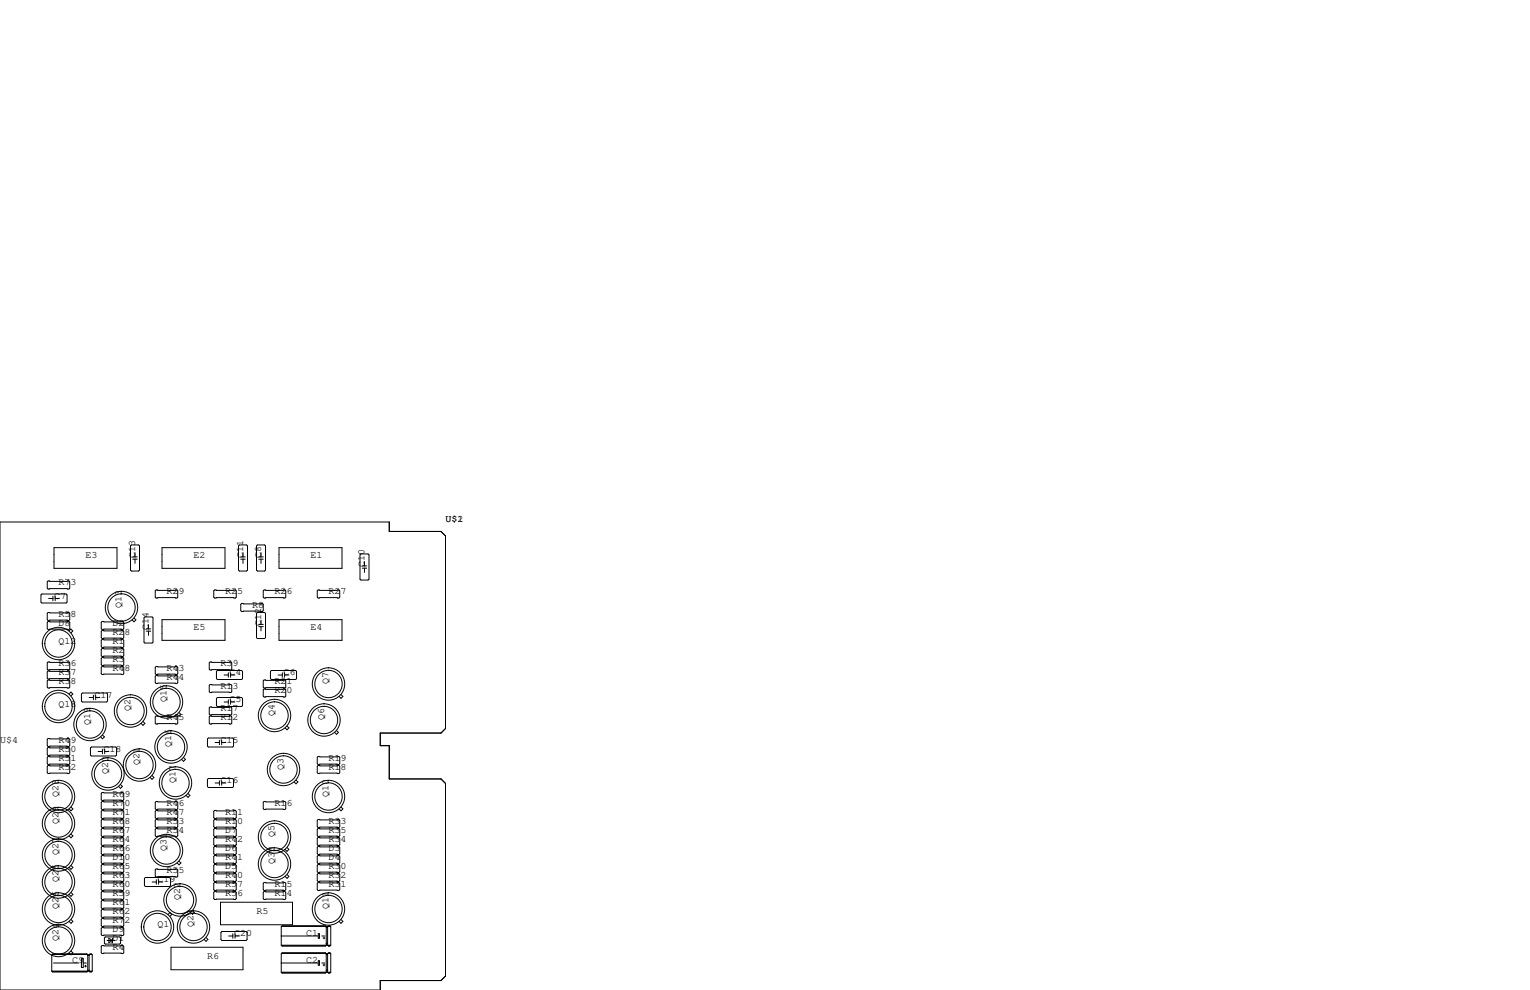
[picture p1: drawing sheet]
<svg xmlns="http://www.w3.org/2000/svg" width="432mm" height="279mm" viewBox="0 0 432 279" stroke-linecap="round" stroke-linejoin="round" font-family="sans-serif">
<g fill="none" stroke="#000" stroke-width=".28">
<path d="M0 147.3h109.9v2.7h14.6l1.2 1.3v54.3l-1.2 1.3h-17.2v3.5h2.6v9.4h14.6l1.2 1.3v54.4l-1.2 1.2h-17.2v2.7h-107.3zM15.2 154.6h17.8v5.8h-17.8zM37.1 153.8h2l.3 .3v6.8l-.3 .3h-2l-.3-.3v-6.8zM37.5 157.2h1.2M37.5 157.8h1.2M38.1 156v1.2M38.1 157.8v1.2M45.7 154.6h17.8v5.8h-17.8zM67.6 153.8h2l.3 .3v6.8l-.3 .3h-2l-.3-.3v-6.8zM67.9 157.2h1.3M67.9 157.8h1.3M68.6 156v1.2"/>
<path d="M68.6 157.8v1.2M72.6 153.8h2.1l.2 .3v6.8l-.2 .3h-2.1l-.2-.3v-6.8zM73 157.2h1.3M73 157.8h1.3M73.7 156v1.2M73.7 157.8v1.2M78.7 154.6h17.8v5.8h-17.8zM101.9 156.3h2l.2 .3v6.8l-.2 .3h-2l-.3-.3v-6.8zM102.2 159.7h1.3M102.9 158.5v1.2M11.8 167.6h6.9l.2 .3v2l-.2 .3h-6.9l-.2-.3v-2zM13.6 172.8h5.8l.3 .3v1.8l-.3 .2h-5.8l-.3-.2v-1.8z"/>
<path d="M13.6 175.4h5.8l.3 .2v1.8l-.3 .3h-5.8l-.3-.3v-1.8zM13.6 164h5.8l.3 .2v1.8l-.3 .2h-5.8l-.3-.2v-1.8zM13.7 168.9h1.2M14.9 168.3v1.2M15.6 168.9h1.2M15.6 168.3v1.2M19.5 178.1l.5-.6 .5 .6-.5 .5M28.8 177.9h5.9l.2 .3v1.8l-.2 .2h-5.9l-.2-.2v-1.8zM28.8 175.4h5.9l.2 .2v1.8l-.2 .3h-5.9l-.2-.3v-1.8zM37.8 174.4l.6 .6-.6 .5-.5-.5M40.9 174.1h2l.3 .3v6.8l-.3 .3h-2l-.3-.3v-6.8zM41.3 177.5h1.2"/>
<path d="M41.3 178.1h1.2M41.9 176.3v1.2M41.9 178.1v1.2M43.8 166.8l.3-.3h5.8l.3 .3v1.7l-.3 .3h-5.8l-.3-.3zM45.7 174.9h17.8v5.8h-17.8zM60.3 166.8l.3-.3h5.8l.3 .3v1.7l-.3 .3h-5.8l-.3-.3zM67.9 170.6l.3-.3h5.8l.3 .3v1.7l-.3 .3h-5.8l-.3-.3zM72.6 172.8h2.1l.2 .3v6.9l-.2 .2h-2.1l-.2-.2v-6.9zM73 176.2h1.3M73 176.9h1.3M73.7 175v1.2M73.7 176.9v1.2"/>
<path d="M74.5 166.5h5.9l.2 .3v1.7l-.2 .3h-5.9l-.2-.3v-1.7zM78.7 174.9h17.8v5.8h-17.8zM89.5 166.8l.3-.3h5.8l.3 .3v1.7l-.3 .3h-5.8l-.3-.3zM102.2 160.4h1.3M102.9 160.4v1.1M13.6 186.8h5.8l.3 .3v1.7l-.3 .3h-5.8l-.3-.3v-1.7zM13.6 189.4h5.8l.3 .2v1.8l-.3 .2h-5.8l-.3-.2v-1.8zM13.6 191.9h5.8l.3 .3v1.7l-.3 .3h-5.8l-.3-.3v-1.7zM19.5 195.9l.5-.6 .5 .6-.5 .5M23.2 195.6h6.9l.3 .2v2.1l-.3 .2h-6.9l-.2-.2v-2.1zM25.1 196.8h1.3M26.4 196.2v1.3"/>
<path d="M27 196.8h1.2M27 196.2v1.3M28.8 185.5h5.9l.2 .3v1.8l-.2 .2h-5.9l-.2-.2v-1.8zM28.8 180.5h5.9l.2 .2v1.8l-.2 .3h-5.9l-.2-.3v-1.8zM28.8 183h5.9l.2 .3v1.7l-.2 .3h-5.9l-.2-.3v-1.7zM28.8 188.1h5.9l.2 .2v1.8l-.2 .3h-5.9l-.2-.3v-1.8zM43.8 190.9l.3-.3h5.8l.3 .3v1.8l-.3 .2h-5.8l-.3-.2zM44.1 188.1h5.8l.3 .2v1.8l-.3 .3h-5.8l-.3-.3v-1.8zM59.3 186.8h5.9l.2 .3v1.7l-.2 .3h-5.9l-.2-.3v-1.7zM59.3 193.2h5.9l.2 .2v1.8l-.2 .3h-5.9l-.2-.3v-1.8zM59.3 199.5h5.9l.2 .3v1.7l-.2 .3h-5.9l-.2-.3v-1.7zM61.1 197.1l.2-.3h6.9l.3 .3v2l-.3 .3h-6.9l-.2-.3z"/>
<path d="M61.1 189.5l.2-.3h6.9l.3 .3v2l-.3 .3h-6.9l-.2-.3zM63.2 190.5h1.2M63.2 198.1h1.2M64.4 189.9v1.2M64.4 197.5v1.3M65.1 189.9v1.2M65.1 197.5v1.3M65.1 190.5h1.2M65.1 198.1h1.2M74.5 191.9h5.9l.2 .3v1.7l-.2 .3h-5.9l-.2-.3v-1.7zM74.5 194.4h5.9l.2 .3v1.8l-.2 .2h-5.9l-.2-.2v-1.8zM76.6 189.2h6.8l.3 .3v2l-.3 .3h-6.8l-.3-.3v-2z"/>
<path d="M78.5 190.5h1.2M79.7 189.9v1.2M80.3 190.5h1.2M80.3 189.9v1.2M96.2 196l.6 .5-.6 .6-.5-.6M13.6 208.4h5.8l.3 .3v1.7l-.3 .3h-5.8l-.3-.3v-1.7zM13.6 210.9h5.8l.3 .3v1.8l-.3 .2h-5.8l-.3-.2v-1.8zM13.6 213.5h5.8l.3 .2v1.8l-.3 .3h-5.8l-.3-.3v-1.8zM13.6 216h5.8l.3 .3v1.8l-.3 .2h-5.8l-.3-.2v-1.8zM25.8 210.8h6.8l.3 .3v2l-.3 .3h-6.8l-.3-.3v-2zM27.7 212.1h1.2M28.9 211.5v1.2"/>
<path d="M28.9 207.4l.6 .6-.6 .5-.5-.5M29.5 212.1h1.2M29.5 211.5v1.2M40.4 203.6l.5 .6-.5 .5-.6-.5M42.9 218.9l.5 .5-.5 .5-.5-.5M44.1 202.1h5.8l.3 .2v1.8l-.3 .2h-5.8l-.3-.2v-1.8zM50.5 201.1l.6 .5-.6 .6-.5-.6M51.8 213.8l.5 .5-.5 .6-.5-.6M58.5 208.5l.3-.2h6.9l.2 .2v2.1l-.2 .2h-6.9l-.3-.2zM58.5 220l.3-.3h6.9l.2 .3v2l-.2 .2h-6.9l-.3-.2zM59.1 202.3l.2-.2h5.9l.2 .2v1.8l-.2 .2h-5.9l-.2-.2zM60.7 209.5h1.2"/>
<path d="M61.9 208.9v1.3M62.6 209.5h1.2M62.6 208.9v1.3M81 204.9l.5 .5-.5 .6-.5-.6M89.8 216h5.8l.3 .3v1.8l-.3 .2h-5.8l-.3-.2v-1.8zM89.8 213.5h5.8l.3 .2v1.8l-.3 .3h-5.8l-.3-.3v-1.8zM95 206.2l.5 .5-.5 .5-.6-.5M20 235.4l.6 .5-.6 .5-.5-.5M20 227.8l.6 .5-.6 .5-.5-.5M28.8 223.6h5.9l.2 .3v1.8l-.2 .2h-5.9l-.2-.2v-1.8zM28.8 226.2h5.9l.2 .2v1.8l-.2 .3h-5.9l-.2-.3v-1.8zM28.8 228.7h5.9l.2 .3v1.8l-.2 .2h-5.9l-.2-.2v-1.8z"/>
<path d="M28.8 231.3h5.9l.2 .2v1.8l-.2 .3h-5.9l-.2-.3v-1.8zM28.8 233.8h5.9l.2 .3v1.7l-.2 .3h-5.9l-.2-.3v-1.7zM28.8 236.3h5.9l.2 .3v1.8l-.2 .2h-5.9l-.2-.2v-1.8zM28.8 238.9h5.9l.2 .2v1.8l-.2 .3h-5.9l-.2-.3v-1.8zM34 221.4l.5 .5-.5 .6-.5-.6M44.1 231.3h5.8l.3 .2v1.8l-.3 .3h-5.8l-.3-.3v-1.8zM44.1 228.7h5.8l.3 .3v1.8l-.3 .2h-5.8l-.3-.2v-1.8zM44.1 226.2h5.8l.3 .2v1.8l-.3 .3h-5.8l-.3-.3v-1.8zM44.1 233.8h5.8l.3 .3v1.7l-.3 .3h-5.8l-.3-.3v-1.7zM53.1 224l.5 .5-.5 .5-.6-.5M60.6 231.3h5.8l.3 .2v1.8l-.3 .3h-5.8l-.3-.3v-1.8zM60.6 228.7h5.8l.3 .3v1.8l-.3 .2h-5.8l-.3-.2v-1.8z"/>
<path d="M60.6 233.8h5.8l.3 .3v1.7l-.3 .3h-5.8l-.3-.3v-1.7zM60.6 236.3h5.8l.3 .3v1.8l-.3 .2h-5.8l-.3-.2v-1.8zM60.6 238.9h5.8l.3 .2v1.8l-.3 .3h-5.8l-.3-.3v-1.8zM60.7 221h1.2M61.9 220.3v1.3M62.6 220.3v1.3M62.6 221h1.2M74.5 226.2h5.9l.2 .2v1.8l-.2 .3h-5.9l-.2-.3v-1.8zM81 239.2l.5 .5-.5 .6-.5-.6M83.5 220.1l.6 .6-.6 .5-.5-.5M89.8 238.9h5.8l.3 .2v1.8l-.3 .3h-5.8l-.3-.3v-1.8zM89.8 236.3h5.8l.3 .3v1.8l-.3 .2h-5.8l-.3-.2v-1.8z"/>
<path d="M89.8 231.3h5.8l.3 .2v1.8l-.3 .3h-5.8l-.3-.3v-1.8zM89.8 233.8h5.8l.3 .3v1.7l-.3 .3h-5.8l-.3-.3v-1.7zM96.2 227.8l.6 .5-.6 .5-.5-.5M20 251.9l.6 .5-.6 .6-.5-.6M20 259.5l.6 .5-.6 .6-.5-.6M20 244.3l.6 .5-.6 .5-.5-.5M28.8 241.4h5.9l.2 .3v1.8l-.2 .2h-5.9l-.2-.2v-1.8zM28.8 244h5.9l.2 .2v1.8l-.2 .3h-5.9l-.2-.3v-1.8zM28.8 246.5h5.9l.2 .3v1.7l-.2 .3h-5.9l-.2-.3v-1.7zM28.8 249h5.9l.2 .3v1.8l-.2 .2h-5.9l-.2-.2v-1.8zM28.8 251.6h5.9l.2 .2v1.8l-.2 .3h-5.9l-.2-.3v-1.8zM28.8 254.1h5.9l.2 .3v1.8l-.2 .2h-5.9l-.2-.2v-1.8z"/>
<path d="M28.8 256.7h5.9l.2 .2v1.8l-.2 .3h-5.9l-.2-.3v-1.8zM28.8 259.2h5.9l.2 .3v1.7l-.2 .3h-5.9l-.2-.3v-1.7zM40.8 247.9l.2-.3h6.9l.2 .3v2l-.2 .3h-6.9l-.2-.3zM42.9 248.9h1.2M43.8 245.5l.3-.3h5.8l.3 .3v1.8l-.3 .2h-5.8l-.3-.2zM44.1 248.3v1.3M44.8 248.3v1.3M44.8 248.9h1.2M47.4 258.1l.6-.5 .5 .5-.5 .5M50.5 243l.6 .5-.6 .6-.5-.6M54.3 257l.6 .5-.6 .5-.5-.5M60.3 246.8l.3-.3h5.8l.3 .3v1.7l-.3 .3h-5.8l-.3-.3z"/>
<path d="M60.3 249.3l.3-.3h5.8l.3 .3v1.8l-.3 .2h-5.8l-.3-.2zM60.3 251.8l.3-.2h5.8l.3 .2v1.8l-.3 .3h-5.8l-.3-.3zM60.6 241.4h5.8l.3 .3v1.8l-.3 .2h-5.8l-.3-.2v-1.8zM60.6 244h5.8l.3 .2v1.8l-.3 .3h-5.8l-.3-.3v-1.8zM62.2 254.6h20.4v6.4h-20.4zM74.3 249.3l.2-.3h5.9l.2 .3v1.8l-.2 .2h-5.9l-.2-.2zM74.3 251.8l.2-.2h5.9l.2 .2v1.8l-.2 .3h-5.9l-.2-.3zM81 246.8l.5 .5-.5 .6-.5-.6M89.5 249.3l.3-.3h5.8l.3 .3v1.8l-.3 .2h-5.8l-.3-.2zM89.5 246.8l.3-.3h5.8l.3 .3v1.7l-.3 .3h-5.8l-.3-.3zM89.8 244h5.8l.3 .2v1.8l-.3 .3h-5.8l-.3-.3v-1.8zM89.8 241.4h5.8l.3 .3v1.8l-.3 .2h-5.8l-.3-.2v-1.8z"/>
<path d="M96.2 259.5l.6 .5-.6 .6-.5-.6M14.6 274.1h11.4M14.7 269.4h9.9M14.9 274.2h9.6M15.1 271.8h7.1M20 268.4l.6 .5-.6 .6-.5-.6M23 270.5h.5v2.5h-.5zM23.5 271.8h.9M23.9 272.7h.5M24.1 272.4v.5M24.5 269.2l-9.6 .1M24.5 269.2h-9.6l-.3 .3v4.6"/>
<path d="M24.5 269.2l.1 .2M24.6 269.4l.2 .1M24.8 273.8h.3M24.8 269.5v4.6l-.3 .2h-9.6l-.3-.2M24.8 269.5h.3M24.8 269.6h.3M24.9 273.9h.1M25.1 269.5v4.6l.3 .2h.4l.2-.2M25.3 269.4h.6M25.4 274.2h.4M25.8 269.2h-.4l-.3 .3M25.8 269.2l-.4 .1"/>
<path d="M25.8 269.2l.1 .2M25.9 269.4l.1 4.7M28.8 261.7h5.9l.2 .3v1.8l-.2 .2h-5.9l-.2-.2v-1.8zM28.8 266.8h5.9l.2 .3v1.8l-.2 .2h-5.9l-.2-.2v-1.8zM29.5 264.7l.2-.3h4.1l.2 .3v1.5l-.2 .2h-4.1l-.2-.2zM30.2 265.4h2.2M30.7 264.8l1.1 .6-1.1 .7zM31.8 264.8v1.3h-.3M48.3 267.3h20.3v6.4h-20.3zM58.1 264.6l.6 .5-.6 .6-.5-.6M62.4 263.1l.2-.2h6.9l.2 .2v2.1l-.2 .2h-6.9l-.2-.2zM64.5 264.2h1.2"/>
<path d="M65.7 263.5v1.3M66.3 264.2h1.3M66.3 263.5v1.3M79.4 266.8h13.9M79.4 264.2h10.3M79.4 274.4h13.9M79.4 271.8h10.3M79.5 261.4h12.4M79.5 269h12.4M79.6 266.9h12.2M79.6 274.5h12.2M89.8 263.5h.4v1.3h-.4z"/>
<path d="M89.8 271.1h.4v1.3h-.4zM90.8 264.2h.9M90.8 271.8h.9M91.2 264.7h.5M91.2 272.4h.5M91.4 264.5v.5M91.4 272.1v.5M91.8 261.3h-12.2l-.2 .3v5.2M91.8 268.9h-12.2l-.2 .3v5.2M91.8 261.3l.3 .3M91.8 261.3l-12.2 .1M91.8 268.9l-12.2 .1"/>
<path d="M91.8 268.9l.3 .3M92.1 261.6v5.2l-.3 .2h-12.2l-.2-.2M92.1 269.2v5.2l-.3 .2h-12.2l-.2-.2M92.1 266.2h.4M92.1 261.6h.4M92.1 261.7h.4M92.1 273.8h.4M92.1 269.2h.4M92.1 269.3h.4M92.2 266.6h.1M92.2 274.3h.1M92.5 261.6v5.2l.2 .2h.4l.2-.2"/>
<path d="M92.5 269.2v5.2l.2 .2h.4l.2-.2M92.6 261.4h.6M92.6 269h.6M92.7 266.9h.4M92.7 274.5h.4M93.1 261.3l.2 .3v5.2M93.1 268.9l.2 .3v5.2M93.1 261.3h-.4l-.2 .3M93.1 261.3l-.4 .1M93.1 268.9l-.4 .1M93.1 268.9h-.4l-.2 .3"/>
<circle cx="34.3" cy="171.5" r="3.9"/>
<circle cx="34.3" cy="171.5" r="4.6"/>
<circle cx="16.5" cy="199.4" r="4.6"/>
<circle cx="16.5" cy="181.6" r="4.6"/>
<circle cx="16.5" cy="181.6" r="3.9"/>
<circle cx="16.5" cy="199.4" r="3.9"/>
<circle cx="47" cy="198.1" r="3.9"/>
<circle cx="47" cy="198.1" r="4.6"/>
<circle cx="92.7" cy="193" r="3.9"/>
<circle cx="92.7" cy="193" r="4.6"/>
<circle cx="25.4" cy="204.5" r="3.9"/>
<circle cx="25.4" cy="204.5" r="4.6"/>
<circle cx="30.5" cy="218.4" r="3.9"/>
<circle cx="30.5" cy="218.4" r="4.6"/>
<circle cx="36.8" cy="200.7" r="3.9"/>
<circle cx="36.8" cy="200.7" r="4.6"/>
<circle cx="39.4" cy="215.9" r="3.9"/>
<circle cx="39.4" cy="215.9" r="4.6"/>
<circle cx="48.3" cy="210.8" r="3.9"/>
<circle cx="48.3" cy="210.8" r="4.6"/>
<circle cx="77.5" cy="201.9" r="3.9"/>
<circle cx="77.5" cy="201.9" r="4.6"/>
<circle cx="80" cy="217.2" r="3.9"/>
<circle cx="80" cy="217.2" r="4.6"/>
<circle cx="91.4" cy="203.2" r="3.9"/>
<circle cx="91.4" cy="203.2" r="4.6"/>
<circle cx="16.5" cy="224.8" r="3.9"/>
<circle cx="16.5" cy="232.4" r="3.9"/>
<circle cx="16.5" cy="224.8" r="4.6"/>
<circle cx="16.5" cy="232.4" r="4.6"/>
<circle cx="49.5" cy="221" r="3.9"/>
<circle cx="49.5" cy="221" r="4.6"/>
<circle cx="77.5" cy="236.2" r="3.9"/>
<circle cx="77.5" cy="236.2" r="4.6"/>
<circle cx="92.7" cy="224.8" r="3.9"/>
<circle cx="92.7" cy="224.8" r="4.6"/>
<circle cx="16.5" cy="241.3" r="3.9"/>
<circle cx="16.5" cy="248.9" r="3.9"/>
<circle cx="16.5" cy="256.5" r="3.9"/>
<circle cx="16.5" cy="256.5" r="4.6"/>
<circle cx="16.5" cy="248.9" r="4.6"/>
<circle cx="16.5" cy="241.3" r="4.6"/>
<circle cx="47" cy="240" r="3.9"/>
<circle cx="47" cy="240" r="4.6"/>
<circle cx="50.8" cy="254" r="3.9"/>
<circle cx="50.8" cy="254" r="4.6"/>
<circle cx="77.5" cy="243.8" r="3.9"/>
<circle cx="77.5" cy="243.8" r="4.6"/>
<circle cx="92.7" cy="256.5" r="3.9"/>
<circle cx="92.7" cy="256.5" r="4.6"/>
<circle cx="16.5" cy="265.4" r="3.9"/>
<circle cx="16.5" cy="265.4" r="4.6"/>
<circle cx="44.5" cy="261.6" r="3.9"/>
<circle cx="44.5" cy="261.6" r="4.6"/>
<circle cx="54.6" cy="261.6" r="3.9"/>
<circle cx="54.6" cy="261.6" r="4.6"/>
</g>
<g font-size="2.8">
<text x="125.7" y="147.3">U$1</text>
<text x="129.1" y="147.3">2</text>
<text x="24.1" y="157.5">E3</text>
<text x="38.1" y="157.5" transform="rotate(-90 38.1 157.5)">C13</text>
<text x="54.6" y="157.5">E2</text>
<text x="68.6" y="157.5" transform="rotate(-90 68.6 157.5)">C11</text>
<text x="73.7" y="157.5" transform="rotate(-90 73.7 157.5)">C8</text>
<text x="87.6" y="157.5">E1</text>
<text x="102.9" y="160" transform="rotate(-90 102.9 160)">C10</text>
<text x="16.5" y="165.1">R73</text>
<text x="47" y="167.6">R29</text>
<text x="63.5" y="167.6">R25</text>
<text x="77.5" y="167.6">R26</text>
<text x="92.7" y="167.6">R27</text>
<text x="15.2" y="168.9">C7</text>
<text x="16.5" y="174">R58</text>
<text x="34.3" y="171.4" transform="rotate(-90 34.3 171.4)">Q13</text>
<text x="71.1" y="171.4">R8</text>
<text x="16.5" y="176.5">D8</text>
<text x="31.7" y="176.5">D2</text>
<text x="31.7" y="179.1">R28</text>
<text x="41.9" y="177.8" transform="rotate(-90 41.9 177.8)">C14</text>
<text x="54.6" y="177.8">E5</text>
<text x="73.7" y="176.5" transform="rotate(-90 73.7 176.5)">C12</text>
<text x="87.6" y="177.8">E4</text>
<text x="16.5" y="181.6">Q12</text>
<text x="31.7" y="181.6">R1</text>
<text x="31.7" y="184.1">R2</text>
<text x="16.5" y="188">R36</text>
<text x="16.5" y="190.5">R37</text>
<text x="31.7" y="186.7">R3</text>
<text x="31.7" y="189.2">R48</text>
<text x="47" y="189.2">R43</text>
<text x="47" y="191.8">R44</text>
<text x="62.2" y="188">R39</text>
<text x="64.8" y="190.5">C4</text>
<text x="80" y="190.5">C6</text>
<text x="16.5" y="193">R38</text>
<text x="26.7" y="196.8">C17</text>
<text x="62.2" y="194.3">R13</text>
<text x="77.5" y="195.6">R20</text>
<text x="77.5" y="193">R21</text>
<text x="92.7" y="193" transform="rotate(-90 92.7 193)">Q7</text>
<text x="16.5" y="199.4">Q18</text>
<text x="36.8" y="200.7" transform="rotate(-90 36.8 200.7)">Q2</text>
<text x="47" y="198.1" transform="rotate(-90 47 198.1)">Q15</text>
<text x="47" y="203.2">R45</text>
<text x="62.2" y="203.2">R12</text>
<text x="62.2" y="200.7">R17</text>
<text x="64.8" y="198.1">C5</text>
<text x="77.5" y="201.9" transform="rotate(-90 77.5 201.9)">Q4</text>
<text x="91.4" y="203.2" transform="rotate(-90 91.4 203.2)">Q6</text>
<text x="0" y="209.5">U$4</text>
<text x="16.5" y="209.5">R49</text>
<text x="25.4" y="204.5" transform="rotate(-90 25.4 204.5)">Q19</text>
<text x="62.2" y="209.5">C15</text>
<text x="16.5" y="212.1">R50</text>
<text x="16.5" y="214.6">R51</text>
<text x="29.2" y="212.1">C18</text>
<text x="39.4" y="215.9" transform="rotate(-90 39.4 215.9)">Q21</text>
<text x="48.3" y="210.8" transform="rotate(-90 48.3 210.8)">Q16</text>
<text x="92.7" y="214.6">R19</text>
<text x="16.5" y="217.2">R52</text>
<text x="30.5" y="218.4" transform="rotate(-90 30.5 218.4)">Q20</text>
<text x="49.5" y="221" transform="rotate(-90 49.5 221)">Q17</text>
<text x="62.2" y="221">C16</text>
<text x="80" y="217.2" transform="rotate(-90 80 217.2)">Q3</text>
<text x="92.7" y="217.2">R18</text>
<text x="16.5" y="224.8" transform="rotate(-90 16.5 224.8)">Q28</text>
<text x="31.7" y="224.8">R69</text>
<text x="31.7" y="227.3">R70</text>
<text x="47" y="227.3">R46</text>
<text x="77.5" y="227.3">R16</text>
<text x="92.7" y="224.8" transform="rotate(-90 92.7 224.8)">Q10</text>
<text x="16.5" y="232.4" transform="rotate(-90 16.5 232.4)">Q29</text>
<text x="31.7" y="232.4">R68</text>
<text x="31.7" y="229.9">R71</text>
<text x="47" y="232.4">R53</text>
<text x="47" y="229.9">R47</text>
<text x="63.5" y="232.4">R10</text>
<text x="63.5" y="229.9">R11</text>
<text x="92.7" y="232.4">R33</text>
<text x="31.7" y="237.5">R64</text>
<text x="31.7" y="234.9">R67</text>
<text x="47" y="234.9">R54</text>
<text x="63.5" y="237.5">R42</text>
<text x="63.5" y="234.9">D7</text>
<text x="77.5" y="236.2" transform="rotate(-90 77.5 236.2)">Q5</text>
<text x="92.7" y="234.9">R35</text>
<text x="92.7" y="237.5">R34</text>
<text x="16.5" y="241.3" transform="rotate(-90 16.5 241.3)">Q27</text>
<text x="31.7" y="245.1">R65</text>
<text x="31.7" y="240">R66</text>
<text x="31.7" y="242.6">D10</text>
<text x="47" y="240" transform="rotate(-90 47 240)">Q31</text>
<text x="63.5" y="242.6">R41</text>
<text x="63.5" y="245.1">D5</text>
<text x="63.5" y="240">D6</text>
<text x="77.5" y="243.8" transform="rotate(-90 77.5 243.8)">Q30</text>
<text x="92.7" y="245.1">R30</text>
<text x="92.7" y="242.6">D4</text>
<text x="92.7" y="240">D3</text>
<text x="16.5" y="248.9" transform="rotate(-90 16.5 248.9)">Q25</text>
<text x="31.7" y="250.2">R60</text>
<text x="31.7" y="247.6">R63</text>
<text x="44.4" y="248.9">C19</text>
<text x="47" y="246.4">R55</text>
<text x="63.5" y="247.6">R40</text>
<text x="63.5" y="250.2">R57</text>
<text x="77.5" y="250.2">R15</text>
<text x="92.7" y="247.6">R32</text>
<text x="92.7" y="250.2">R31</text>
<text x="16.5" y="256.5" transform="rotate(-90 16.5 256.5)">Q26</text>
<text x="31.7" y="252.7">R59</text>
<text x="31.7" y="255.3">R61</text>
<text x="31.7" y="257.8">R62</text>
<text x="50.8" y="254" transform="rotate(-90 50.8 254)">Q22</text>
<text x="63.5" y="252.7">R56</text>
<text x="72.4" y="257.8">R5</text>
<text x="77.5" y="252.7">R14</text>
<text x="92.7" y="256.5" transform="rotate(-90 92.7 256.5)">Q11</text>
<text x="31.7" y="260.3">R72</text>
<text x="31.7" y="262.9">D9</text>
<text x="44.4" y="261.6">Q1</text>
<text x="54.6" y="261.6" transform="rotate(-90 54.6 261.6)">Q23</text>
<text x="16.5" y="265.4" transform="rotate(-90 16.5 265.4)">Q24</text>
<text x="31.7" y="265.4">D1</text>
<text x="31.7" y="268">R4</text>
<text x="66" y="264.2">C20</text>
<text x="86.4" y="264.2">C1</text>
<text x="20.3" y="271.8">C9</text>
<text x="58.4" y="270.5">R6</text>
<text x="86.4" y="271.8">C2</text>
</g>
</svg>
